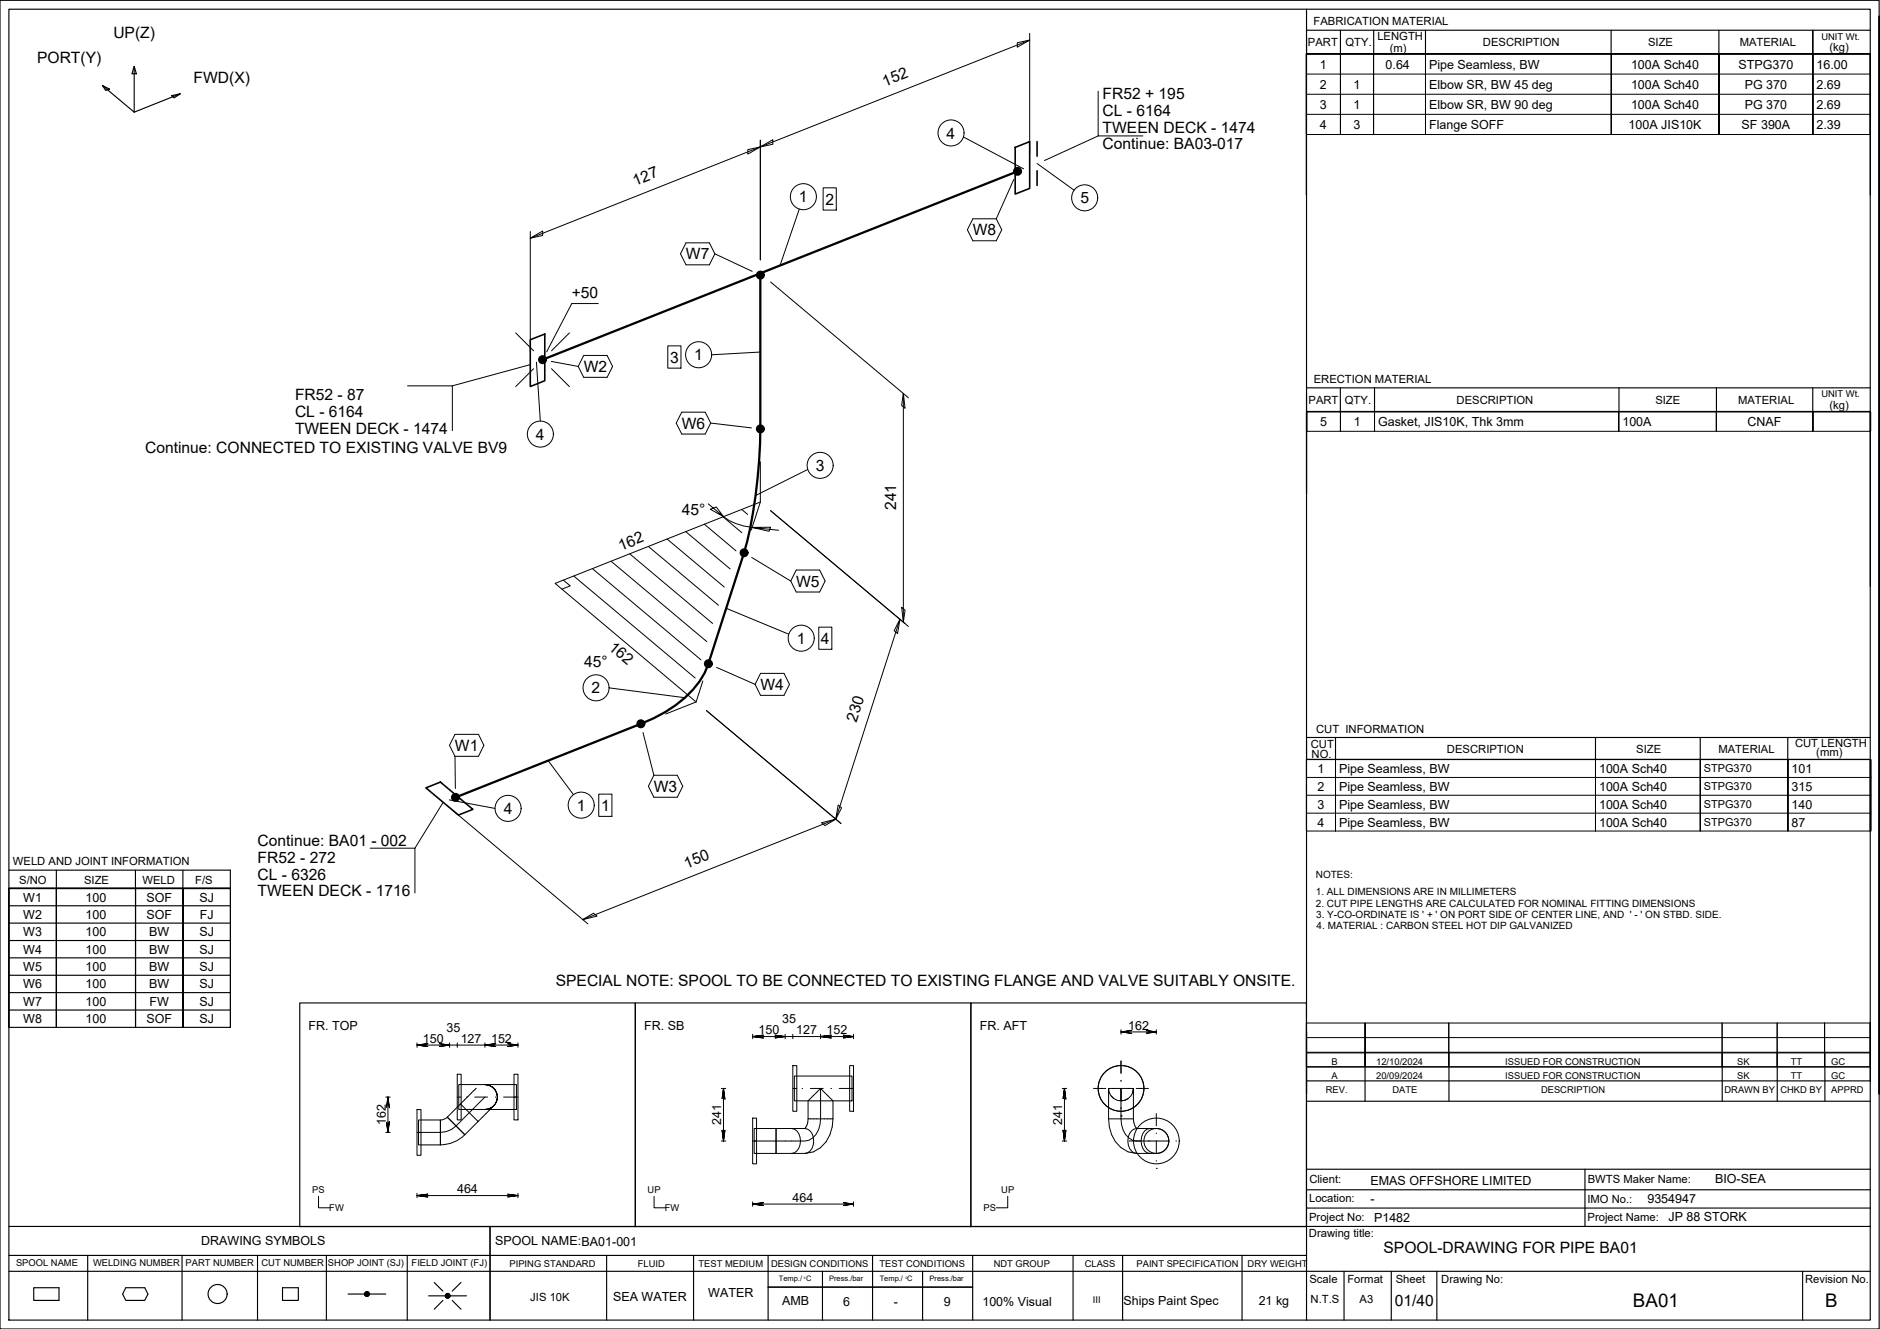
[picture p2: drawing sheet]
<svg xmlns="http://www.w3.org/2000/svg" width="420mm" height="297mm" viewBox="0 0 420 297" stroke-linecap="round" stroke-linejoin="round" font-family="sans-serif">
<g fill="none" stroke="#000" stroke-width=".22">
<path d="M227.4 9.6l2.7-.6-2.7 1.5zM230.1 9l-111.6 44.2M230.1 7.5v26.7M292 12.1h126v18h-126zM292 16.6h126M292 12.1v18M299.6 12.1v18v-18M307 12.1v18v-18M318.6 12.1v18v-18M360.1 12.1v18v-18M384.2 12.1v18v-18M405.2 12.1v18v-18"/>
<path d="M418 12.1v18M167.1 33.5l2.8-.7-2.8 1.6zM169.9 32.8l2.8-1.6v1zM169.9 31.3v26.8M215.3 30.6l13.5 7.1M231.8 36.5l8.3 6M245.4 20.4v10h10M245.4 30.4l-12 5.5M292 25.6h126M292 21.1h126M118.5 53.2l2.8-1.6v1zM118.5 51.7v26.8"/>
<path d="M153.3 54.3h5.2l1.3 2.4-1.3 2.5h-5.2l-1.2-2.5zM159.8 56.7l8.3 3.9M178.6 46.7l-4.3 12.6M184 42h2.9v5h-2.9zM217.4 48.9h5.3l1.2 2.5-1.2 2.4h-5.3l-1.2-2.4zM226.6 40.1l-3.9 8.8M115.3 74.4l4 4M127.3 74.4l-4 4M130.5 79.4h5.2l1.2 2.5-1.2 2.4h-5.2l-1.3-2.4zM133.7 67.8h-5.9l-5.6 10.8M149.2 77.3h3v5h-3zM169.9 78.7l-10.9 .6"/>
<path d="M172.2 63l30.8 25.9M91.1 86.2h10v10.1M118.5 81.5l-17.4 4.7M119.3 82.4l-4 4M119.9 80.9l.9 13.2M123.2 80.8l6 1.1M123.3 82.4l4 4M152.4 92.1h5.2l1.2 2.5-1.2 2.4h-5.2l-1.3-2.4zM158.8 94.6l9.1 1M201.9 87.9l.4 3.4-.8-.7zM201.9 87.9v51.2M292 92.1h126.1v4.3h-126.1z"/>
<path d="M292.1 92.1v4.3M299.6 92.1v4.3v-4.3M307.2 92.1v4.3v-4.3M361.8 92.1v4.3v-4.3M383.6 92.1v4.3v-4.3M405.2 92.1v4.3v-4.3M418 92.1v4.3M153.2 118.8l10 8.4M157.4 117.2l7.1 5.9M158.3 112.6l3.4 2.9-3-1.7 1.4-.5a8.5 8.5 0 0 0 6.1 4.3l5.7 1.2 .3-1-4.1 .1 5.9 .6M161.6 115.5l4.2 3.5M165.8 113.9l1.3 1.1"/>
<path d="M169.9 112.2l-45.8 18.2 31.5 26.5M169.9 103.2v9M169.9 112.2l-2 6.3M172.2 114.1l30.8 25.9M180.5 104.9l-11.6 5.9M125.9 129.7l1.5 1.2-1.8 .8M128.2 128.7l27.2 22.8M132.4 127.1l24.3 20.4M136.6 125.4l21.4 18M140.7 123.8l18.6 15.5M144.9 122.1l15.7 13.2M149.1 120.5l12.8 10.7"/>
<path d="M162.3 136l14 5.7M168 124.6l8.7 5.3M177.9 127.4h5.3l1.2 2.5-1.2 2.4h-5.3l-1.2-2.4zM201.1 138.4l-.5 3.2-.8-.6zM201.1 138.4l-14.3 44.7M201.5 135.7l.8 .7-.4 2.7zM136.1 153.7l17 2.2M155.6 156.9l-6.8 2.7M157.1 152.2l-1.5 4.7M157.9 158.8l30 25.3M160.1 149.2l8.7 3.8M170 150.5h5.2l1.2 2.5-1.2 2.4h-5.2l-1.2-2.4z"/>
<path d="M183 140.2h2.9v4.9h-2.9zM99 179.3l-6.3 10.3M100.4 178.8l10.2 1.9M101.7 164.1h5.2l1.2 2.5-1.2 2.4h-5.2l-1.2-2.4zM101.7 169l.1 7.2M122.5 170l5.7 7.6M133.8 177.5h3v5h-3zM143.7 163.7l2.4 9.6M146.1 173.3h5.3l1.2 2.4-1.2 2.5h-5.3l-1.2-2.5zM187.3 179.9l.8 .7-1.3 2.5zM292 169.8h126.2v15.9h-126.2zM292 169.8v15.9"/>
<path d="M292 177.7h126.2M292 173.8h126.2M298.5 169.8v15.9v-15.9M356.6 169.8v15.9v-15.9M380 169.8v15.9v-15.9M399.6 169.8v15.9v-15.9M418 169.8v15.9M82.7 189.6h10v10M101.3 181.3l30.1 25.2M183.6 183.9l3.2-.8-2.4 1.4zM186.8 183.1l-56.6 22.4M292 181.7h126.2"/>
<path d="M130.2 205.5l2.5-1.4 .7 .7zM93.2 233.6l2.4-.3-2.4 .3 2.4 .3-2.4-.3h7.3M93.2 233.1v1M98.1 233.3l2.4 .3-2.4 .3 2.4-.3zM100.5 233.6h7.9l2.4-.3-2.4 .3 2.4 .3-2.4-.3h7.4M100.5 233.1v1M102.2 233.1v1M108.4 233.1v1M113.3 233.3l2.5 .3-2.5 .3 2.5-.3zM115.8 233.1v1M168.2 231.7l2.4-.3-2.4 .3 2.4 .3-2.4-.3h7.3M168.2 231.2v1"/>
<path d="M173.1 231.4l2.4 .3-2.4 .3 2.4-.3zM175.5 231.7h7.9l2.4-.3-2.4 .3 2.4 .3-2.4-.3h7.4l-2.4-.3 2.4 .3-2.4 .3 2.4-.3M175.5 231.2v1M177.2 238.2h.9v10.2h-.9zM177.2 231.2v1M183.4 231.2v1M189.9 238.2h.9v10.2h-.9zM190.8 231.2v1M250.5 230.6l2.4 .4-2.4-.4 2.4-.3zM250.5 230.2v.9M250.5 237.1v2.8M250.5 230.6h7.9"/>
<path d="M256 230.3l2.4 .3-2.4 .4 2.4-.4zM258.4 230.2v.9M292 228.6h126v9.8h-126zM292 228.6v9.8M292 235.2h126M292 231.9h126M305.1 228.6v9.8v-9.8M323.8 228.6v9.8M384.9 228.6v9.8M397.2 228.6v9.8M407.8 228.6v9.8v-9.8M418 228.6v9.8"/>
<path d="M86.2 253.1h1M86.2 245.2h1M86.7 245.2l-.3 2.4 .3-2.4 .3 2.4zM86.7 245.2v7.9l.3-2.4-.3 2.4-.3-2.4 .3 2.4M93.2 248h.9v10.2h-.9zM93.5 250.3h4.9v5.6h-4.9zM98.4 250.3l.9-.1 .7-.5 3.9 3.9a7.7 7.7 0 0 1-5.5 2.3zM102.2 240.1h.9v10.2h-.9zM102.2 245.2h.9M102.5 242.4h12.9v5.6h-12.9zM102.9 246.7l3.9 4-2.9 2.9-3.9-3.9zM104.2 245.2h.2"/>
<path d="M106.1 245.2h2.9M106.4 243.2l-3.5 3.5M108.4 245.2l-6.5 6.5-1 .7-1.2 .5-1.3 .2h-5.2M108.4 242.4l.8 .2-.8-.2M109.2 247.8l-.8 .2 .8-.2M109.2 242.6l.8 .4-.8-.4M110 243l.6 .6-.6-.6M110 247.4l-.8 .4 .8-.4M110.3 247.2l-3.5 3.5M110.6 243.6l.4 .7-.4-.7M110.6 246.8l-.6 .6 .6-.6M110.7 245.2h.1"/>
<path d="M111 244.3l.2 .9-.2-.9M111 246l-.4 .8 .4-.8M111.2 245.2l-.2 .8 .2-.8M112.5 245.2h3.3M114.9 240.1h.9v10.2h-.9zM161.2 243.3h1M161.2 255h1M161.7 243.3l.3 2.4-.3-2.4-.3 2.4 .3-2.4v11.7l.3-2.4-.3 2.4-.3-2.4 .3 2.4M168.2 249.9h.9v10.2h-.9zM168.6 252.2h4.8v5.6h-4.8zM173.4 252.2h2.5a2.47 2.47 0 0 1 3 2.8 2.46 2.46 0 0 1-3 2.8h-2.5zM176.9 252.2h3"/>
<path d="M177.2 243.3h.9M177.5 243.3h.1M177.5 240.5h12.9v5.5h-12.9zM179.3 243.3h.1M179.9 252.2a2.75 2.75 0 0 1 1.9 3.7 2.18 2.18 0 0 1-1.9 1.9h-3M180.6 246l2.8-2.7 2.8 2.7v4.1h-5.6zM180.6 250.1a2.78 2.78 0 0 1-.8 2.2l.1-.1M181.1 243.3h2.9M183.4 243.3v6.8a4.5 4.5 0 0 1-3.5 4.9h-11.7M185.7 243.3h.1M186.2 250.1a7.9 7.9 0 0 1-4.4 7.4l-1.9 .3M187.6 243.3h3.2"/>
<path d="M237.4 243.3h1M237.4 255h1M237.9 243.3l-.3 2.4 .3-2.4 .3 2.4zM237.9 243.3v11.7l.3-2.4-.3 2.4-.3-2.4 .3 2.4M244.4 243.3h2.7M247.8 243.3a2.77 2.77 0 0 0 2.7 2.7 2.77 2.77 0 0 0 2.8-2.7v6.8h-5.5zM247.8 250.1a7.9 7.9 0 0 0 4.3 7.4l1.9 .3M247.8 243.3h5.5M248.3 244.9l.6 .6M250.5 243.3v6.8a5.1 5.1 0 0 0 2.6 4.8l.9 .1M250.5 249.4h.1M250.5 241.5v.1"/>
<path d="M252.2 245.5l-.8 .4-.9 .1M252.3 255h8.9M253.3 250.1a2.88 2.88 0 0 0 .8 2.2l-.1-.1M253.3 243.3l-.1 .8M253.9 243.3h2.8M255.8 252.8a3.2 3.2 0 0 1 2.6-.6 2.78 2.78 0 0 1 2.8 2.8 2.78 2.78 0 0 1-2.8 2.8h-1.4a2.75 2.75 0 0 1-1.9-3.6zM257 252.2h-3a2.75 2.75 0 0 0-1.8 3.7 2.18 2.18 0 0 0 1.8 1.9h3M258.4 248.9v2.7M258.4 253.2v.2M258.4 255v2.7M258.4 259.4v.1M262.8 255h.1"/>
<path d="M71.2 267.4v2.5h2.6M93.2 267.2l2.4-.3-2.4 .3 2.4 .3-2.4-.3h22.6M93.2 266.7v1M113.3 266.9l2.5 .3-2.5 .3 2.5-.3zM115.8 266.7v1M146.2 267.4v2.5h2.6M168.2 269.1l2.4-.3-2.4 .3 2.4 .3-2.4-.3h22.6M168.2 268.6v1M188.4 268.8l2.4 .3-2.4 .3 2.4-.3zM190.8 268.6v1M225.2 267.4v2.5h-2.5M258.4 261.1h.1"/>
<circle cx="212.5" cy="29.7" r="2.91"/>
<circle cx="179.5" cy="44" r="2.91"/>
<circle cx="242.4" cy="44.2" r="2.91"/>
<circle cx="156.1" cy="79.3" r="2.91"/>
<circle cx="120.8" cy="97" r="2.91"/>
<circle cx="183.3" cy="104" r="2.91"/>
<circle cx="133.2" cy="153.7" r="2.91"/>
<circle cx="179.1" cy="142.6" r="2.91"/>
<circle cx="129.9" cy="180" r="2.91"/>
<circle cx="113.5" cy="180.7" r="2.91"/>
<circle cx="250.5" cy="243.3" r="5.1"/>
<circle cx="258.4" cy="255" r="5.1"/>
<circle cx="258.4" cy="255" r="2.78"/>
</g>
<g fill="none" stroke="#000" stroke-width=".25">
<path d="M0 .1h420v296.9h-420zM2 2.1h416v292.9h-416zM22.9 19.1l1.5 .8-.8 .3zM22.9 19.1l7.1 6M30 14.8l.5 1.7h-1zM30 14.8v10.3M292 2.1v292.9M292 6.8h126M299.6 6.8v5.3M307 6.8v5.3M318.6 6.8v5.3M360.1 6.8v5.3"/>
<path d="M384.2 6.8v5.3M405.1 6.8v5.3v-5.3M418 12.1h-126v31.5v-31.5h126v31.5M420 3.6v240.9v-240.9M38.4 21.4l1.9-.4-1.4 .9zM40.3 21l-10.3 4.1M292 92v18.3v-18.3h126zM292 86.7h126M299.6 86.7v5.3M307.2 86.7v5.3M361.8 86.7v5.3M383.6 86.7v5.3"/>
<path d="M405.1 86.7v5.2M418 92.1v38.9M292 169.7l126 .1v15.9M292 164.8h126M298.5 164.8v4.9M356.6 164.8v4.9M380 164.8v4.9M399.5 164.8v4.9M2 198.6h49.5v31h-49.5zM2 198.6v31M2 194.5h49.5v4.1h-49.5M12.6 198.6v31v-31"/>
<path d="M12.6 194.5v4.1M30.3 194.5v4.1M30.3 198.6v31v-31M40.9 194.5v4.1M40.9 198.6v31v-31M51.5 198.6h-49.5h49.5M51.5 198.6v31M2 218h49.5M2 214.1h49.5M2 210.2h49.5M2 206.3h49.5M2 202.4h49.5"/>
<path d="M2 225.7h49.5M2 221.9h49.5M67 224.2h75v50h-75zM142 224.2h75v50h-75zM217 224.2h75v50h-75zM292 230.6v13.9v-13.9M292 238.4h126M292 235.3h126M305.1 235.3v10.8M323.8 235.3v10.8M384.9 235.3v10.8M397.2 235.3v10.8"/>
<path d="M407.8 235.3v10.8M418 228.5v13.1M292 246.1h126M292 241.6h126M2 274.1h416M109.5 274.1v20.9M292 261.3h126M292 270h126M292 265.9h126M354.2 261.3v12.8M2 284.1h416M2 280.6h290"/>
<path d="M7.5 287.8h5.7v2.8h-5.7zM19.6 280.6v14.4M28.1 287.8h4.2l.8 1.4-.8 1.4h-4.2l-.7-1.4zM40.7 280.6v14.4M57.6 280.6v14.4M63.1 287.8h3.6v2.8h-3.6zM72.9 280.6v14.4M77.8 289.2h3.7M81.7 288.8l-.1 .2M81.9 288.7l-.4 .4M82 288.7l-.5 .6M82.1 288.7l-.6 .7"/>
<path d="M82.2 288.8l-.7 .6M82.3 288.8l-.7 .7M82.3 288.8l-.7 .8M82.4 288.9l-.7 .7M82.4 289l-.7 .7M82.5 289l-.7 .7M82.5 289.5l-.3 .2M82.5 289.1l-.6 .6M82.5 289.2l-.5 .5M82.5 289.3l-.4 .4M82.5 289.2h3.7M91 280.6v14.4"/>
<path d="M95.8 289.6h3.7M97 286.6l2 2M99 290.7l-2 1.9M99.9 289.1l-.3 .3M100 289.1l-.5 .5M100.1 289.1l-.6 .6M100.2 289.1l-.7 .7M100.2 289.2l-.6 .6M100.3 289.2l-.7 .7M100.4 289.2l-.7 .8M100.4 289.3l-.7 .7M100.5 289.4l-.7 .7"/>
<path d="M100.5 289.9l-.1 .1M100.5 289.5l-.6 .6M100.5 289.7l-.4 .4M100.6 289.6h3.6M100.6 289.6l-.6 .5M101.1 290.7l1.9 1.9M103 286.6l-1.9 2M135.6 280.6v14.4M155 280.6v14.4M171.7 287.7h45.7M171.7 280.6v14.4M183.8 284.1v10.9"/>
<path d="M195 280.6v14.4M206.2 284.1v10.9M217.4 280.6v14.4M239.8 280.6v14.4M250.9 280.7v14.3M277.6 280.6v14.4M300.4 284.1v10.9M310.9 284.1v10.9M321.1 284.1v10.9M402.9 284.1v10.9"/>
<circle cx="48.6" cy="289.2" r="2.13"/>
<circle cx="82" cy="289.2" r=".54"/>
<circle cx="100" cy="289.6" r=".54"/>
</g>
<path d="M226.9 32.9l3.2-1.2v10.4l-3.2 1.3zM231.8 31.7v3.2M231.8 38.2v3.3M118.5 75.9l3.3-1.2v10.4l-3.3 1.3zM95.2 176.1l3.2-1.3 7.3 6.1-3.3 1.3z" fill="none" stroke="#000" stroke-width=".36"/>
<g fill="none" stroke="#000" stroke-width=".51">
<path d="M227.4 38.3l-106.2 42.1M169.9 61.5v34.4a109.4 109.4 0 0 1-3.6 27.7l-8 24.8a20.8 20.8 0 0 1-9.6 10.8l-2.7 1.4-2.8 1.2-41.4 16.4"/>
<circle cx="227.4" cy="38.3" r=".75"/>
<circle cx="227.4" cy="38.3" r=".37"/>
<circle cx="169.9" cy="61.5" r=".75"/>
<circle cx="169.9" cy="61.5" r=".37"/>
<circle cx="121.3" cy="80.4" r=".75"/>
<circle cx="121.3" cy="80.4" r=".37"/>
<circle cx="169.9" cy="95.9" r=".75"/>
<circle cx="169.9" cy="95.9" r=".37"/>
<circle cx="166.3" cy="123.5" r=".75"/>
<circle cx="166.3" cy="123.5" r=".37"/>
<circle cx="158.3" cy="148.4" r=".75"/>
<circle cx="158.3" cy="148.4" r=".37"/>
<circle cx="101.8" cy="178.2" r=".75"/>
<circle cx="101.8" cy="178.2" r=".37"/>
<circle cx="143.2" cy="161.8" r=".75"/>
<circle cx="143.2" cy="161.8" r=".37"/>
</g>
<g fill="none" stroke="#fff" stroke-width=".22">
<path d="M209.4 26.6v6.2M176.4 40.9v6.2M183.8 41.8v5.3M239.3 41.1v6.2M149 77.1v5.4M153 76.2v6.2M117.6 93.9v6.2M180.1 100.9v6.2M175.9 139.5v6.3M182.8 140v5.3M130.1 150.6v6.3M130.4 145.6v4.4"/>
<path d="M110.4 177.6v6.2M126.8 176.9v6.2M133.6 177.3v5.4"/>
</g>
<g fill="#fff" stroke="#fff" stroke-width=".22">
<path d="M136.3 150.6l-6.2 6.3h6.2zM130.1 150.6h6.2l-6.2 6.3z"/>
<path d="M123.9 93.9l-6.3 6.2h6.3zM117.6 93.9h6.3l-6.3 6.2z"/>
<path d="M176.4 47.1h6.2v-6.2zM176.4 40.9h6.2l-6.2 6.2z"/>
<path d="M215.7 26.6l-6.3 6.2h6.3zM209.4 26.6h6.3l-6.3 6.2z"/>
<path d="M245.5 41.1l-6.2 6.2h6.2zM239.3 41.1h6.2l-6.2 6.2z"/>
<path d="M153 82.4h6.2v-6.2zM153 76.2h6.2l-6.2 6.2z"/>
<path d="M180.1 107.1h6.3v-6.2zM180.1 100.9h6.3l-6.3 6.2z"/>
<path d="M175.9 145.8h6.3v-6.3zM175.9 139.5h6.3l-6.3 6.3z"/>
<path d="M133 176.9l-6.2 6.2h6.2zM126.8 176.9h6.2l-6.2 6.2z"/>
<path d="M116.7 177.6l-6.3 6.2h6.3zM110.4 177.6h6.3l-6.3 6.2z"/>
<path d="M187.1 41.8l-3.3 5.3h3.3zM183.8 41.8h3.3l-3.3 5.3z"/>
<path d="M152.4 77.1l-3.4 5.4h3.4zM149 77.1h3.4l-3.4 5.4z"/>
<path d="M186.1 140l-3.3 5.3h3.3zM182.8 140h3.3l-3.3 5.3z"/>
<path d="M136.9 177.3l-3.3 5.4h3.3zM133.6 177.3h3.3l-3.3 5.4z"/>
<path d="M130.4 150h5.6v-4.4zM130.4 145.6h5.6l-5.6 4.4z"/>
</g>
<g font-size="4.2">
<text x="365" y="292.1">BA01</text>
<text x="407.9" y="292.1">B</text>
</g>
<g font-size="3.5">
<text x="25.3" y="8.5">UP(Z)</text>
<text x="8.3" y="14.1">PORT(Y)</text>
<text x="43.3" y="18.5">FWD(X)</text>
<text x="197.8" y="19.4" transform="rotate(-22 197.8 19.4)">152</text>
<text x="246.4" y="22.1">FR52 + 195</text>
<text x="246.4" y="29.6">TWEEN DECK - 1474</text>
<text x="246.4" y="25.9">CL - 6164</text>
<text x="211.6" y="31">4</text>
<text x="246.4" y="33.4">Continue: BA03-017</text>
<text x="142" y="41.5" transform="rotate(-22 142 41.5)">127</text>
<text x="178.6" y="45.2">1</text>
<text x="184.5" y="45.7">2</text>
<text x="241.4" y="45.5">5</text>
<text x="217.4" y="52.6">W8</text>
<text x="153.3" y="58">W7</text>
<text x="127.8" y="66.7">+50</text>
<text x="130.5" y="83.1">W2</text>
<text x="149.8" y="81.1">3</text>
<text x="155.2" y="80.5">1</text>
<text x="65.9" y="89.5">FR52 - 87</text>
<text x="65.9" y="93.2">CL - 6164</text>
<text x="152.4" y="95.8">W6</text>
<text x="32.4" y="101.3">Continue: CONNECTED TO EXISTING VALVE BV9</text>
<text x="65.9" y="97">TWEEN DECK - 1474</text>
<text x="119.8" y="98.3">4</text>
<text x="182.3" y="105.3">3</text>
<text x="200.3" y="114" transform="rotate(-90 200.3 114)">241</text>
<text x="152.4" y="115.2">45°</text>
<text x="138.7" y="123.1" transform="rotate(-22 138.7 123.1)">162</text>
<text x="177.9" y="131.1">W5</text>
<text x="178.1" y="143.9">1</text>
<text x="183.5" y="143.9">4</text>
<text x="130.6" y="149">45°</text>
<text x="135.8" y="145" transform="rotate(40 135.8 145)">162</text>
<text x="132.2" y="155">2</text>
<text x="170" y="154.2">W4</text>
<text x="191.4" y="161.5" transform="rotate(-72 191.4 161.5)">230</text>
<text x="101.7" y="167.8">W1</text>
<text x="146.1" y="177">W3</text>
<text x="112.6" y="181.9">4</text>
<text x="128.9" y="181.2">1</text>
<text x="134.3" y="181.2">1</text>
<text x="57.6" y="189.1">Continue: BA01 - 002</text>
<text x="57.6" y="192.8">FR52 - 272</text>
<text x="57.6" y="196.6">CL - 6326</text>
<text x="153.4" y="194.1" transform="rotate(-22 153.4 194.1)">150</text>
<text x="57.6" y="200.3">TWEEN DECK - 1716</text>
<text x="124.2" y="220.4">SPECIAL NOTE: SPOOL TO BE CONNECTED TO EXISTING FLANGE AND VALVE SUITABLY ONSITE.</text>
<text x="309.2" y="280.1">SPOOL-DRAWING FOR PIPE BA01</text>
<text x="311.7" y="291.8">01/40</text>
</g>
<g font-size="2.8">
<text x="295" y="15.3">1</text>
<text x="309.7" y="15.3">0.64</text>
<text x="319.4" y="15.3">Pipe Seamless, BW</text>
<text x="364.5" y="15.3">100A Sch40</text>
<text x="388.5" y="15.3">STPG370</text>
<text x="406" y="15.3">16.00</text>
<text x="295" y="19.8">2</text>
<text x="302.5" y="19.8">1</text>
<text x="319.4" y="19.8">Elbow SR, BW 45 deg</text>
<text x="364.5" y="19.8">100A Sch40</text>
<text x="389.9" y="19.8">PG 370</text>
<text x="406" y="19.8">2.69</text>
<text x="295" y="24.3">3</text>
<text x="295" y="28.8">4</text>
<text x="302.5" y="24.3">1</text>
<text x="302.5" y="28.8">3</text>
<text x="319.4" y="24.3">Elbow SR, BW 90 deg</text>
<text x="319.4" y="28.8">Flange SOFF</text>
<text x="364" y="28.8">100A JIS10K</text>
<text x="364.5" y="24.3">100A Sch40</text>
<text x="389.2" y="28.8">SF 390A</text>
<text x="389.9" y="24.3">PG 370</text>
<text x="406" y="24.3">2.69</text>
<text x="406" y="28.8">2.39</text>
<text x="295.1" y="95.2">5</text>
<text x="302.6" y="95.2">1</text>
<text x="308" y="95.2">Gasket, JIS10K, Thk 3mm</text>
<text x="362.6" y="95.2">100A</text>
<text x="390.6" y="95.2">CNAF</text>
<text x="294.4" y="172.7">1</text>
<text x="299.3" y="172.7">Pipe Seamless, BW</text>
<text x="357.4" y="172.7">100A Sch40</text>
<text x="400.4" y="172.7">101</text>
<text x="294.4" y="176.7">2</text>
<text x="299.3" y="176.7">Pipe Seamless, BW</text>
<text x="357.4" y="176.7">100A Sch40</text>
<text x="400.4" y="176.7">315</text>
<text x="294.4" y="180.7">3</text>
<text x="294.4" y="184.7">4</text>
<text x="299.3" y="180.7">Pipe Seamless, BW</text>
<text x="299.3" y="184.7">Pipe Seamless, BW</text>
<text x="357.4" y="180.7">100A Sch40</text>
<text x="357.4" y="184.7">100A Sch40</text>
<text x="400.4" y="180.7">140</text>
<text x="400.4" y="184.7">87</text>
<text x="5.2" y="201.5">W1</text>
<text x="19.1" y="201.5">100</text>
<text x="32.7" y="201.5">SOF</text>
<text x="44.6" y="201.5">SJ</text>
<text x="5.2" y="205.4">W2</text>
<text x="5.2" y="209.3">W3</text>
<text x="19.1" y="205.4">100</text>
<text x="19.1" y="209.3">100</text>
<text x="32.7" y="205.4">SOF</text>
<text x="33.3" y="209.3">BW</text>
<text x="44.6" y="209.3">SJ</text>
<text x="44.6" y="205.4">FJ</text>
<text x="5.2" y="213.2">W4</text>
<text x="19.1" y="213.2">100</text>
<text x="33.3" y="213.2">BW</text>
<text x="44.6" y="213.2">SJ</text>
<text x="5.2" y="217">W5</text>
<text x="5.2" y="220.9">W6</text>
<text x="19.1" y="217">100</text>
<text x="19.1" y="220.9">100</text>
<text x="33.3" y="217">BW</text>
<text x="33.3" y="220.9">BW</text>
<text x="44.6" y="217">SJ</text>
<text x="44.6" y="220.9">SJ</text>
<text x="5.2" y="224.8">W7</text>
<text x="19.1" y="224.8">100</text>
<text x="33.4" y="224.8">FW</text>
<text x="44.6" y="224.8">SJ</text>
<text x="5.2" y="228.7">W8</text>
<text x="19.1" y="228.7">100</text>
<text x="32.7" y="228.7">SOF</text>
<text x="44.6" y="228.7">SJ</text>
<text x="69" y="230.2">FR. TOP</text>
<text x="94.5" y="233.1">150</text>
<text x="99.8" y="230.6">35</text>
<text x="103" y="233.1">127</text>
<text x="109.7" y="233.1">152</text>
<text x="144" y="230.2">FR. SB</text>
<text x="169.5" y="231.2">150</text>
<text x="174.8" y="228.7">35</text>
<text x="178" y="231.2">127</text>
<text x="184.7" y="231.2">152</text>
<text x="219" y="230.2">FR. AFT</text>
<text x="252.2" y="230.2">162</text>
<text x="86.2" y="251.5" transform="rotate(-90 86.2 251.5)">162</text>
<text x="161.2" y="251.5" transform="rotate(-90 161.2 251.5)">241</text>
<text x="237.4" y="251.5" transform="rotate(-90 237.4 251.5)">241</text>
<text x="102.2" y="266.7">464</text>
<text x="177.1" y="268.6">464</text>
<text x="306.3" y="265">EMAS OFFSHORE LIMITED</text>
<text x="306.3" y="268.8">-</text>
<text x="368.2" y="268.9">9354947</text>
<text x="383.3" y="264.4">BIO-SEA</text>
<text x="307.1" y="273.1">P1482</text>
<text x="372.9" y="273">JP 88 STORK</text>
<text x="45" y="278.2">DRAWING SYMBOLS</text>
<text x="110.6" y="278.3">SPOOL NAME:BA01-001</text>
<text x="137" y="290.8">SEA WATER</text>
<text x="158.3" y="290">WATER</text>
<text x="174.8" y="291.7">AMB</text>
<text x="188.5" y="291.9">6</text>
<text x="199.7" y="291.9">-</text>
<text x="210.9" y="291.8">9</text>
<text x="219.6" y="291.9">100% Visual</text>
<text x="251.1" y="291.7">Ships Paint Spec</text>
<text x="281.3" y="291.7">21 kg</text>
</g>
<g font-size="2.5">
<text x="293.6" y="5.7">FABRICATION MATERIAL</text>
<text x="292.3" y="10.3">PART</text>
<text x="300.7" y="10.3">QTY.</text>
<text x="307.8" y="8.9">LENGTH</text>
<text x="310.6" y="11.5">(m)</text>
<text x="331.4" y="10.3">DESCRIPTION</text>
<text x="368.3" y="10.3">SIZE</text>
<text x="388.8" y="10.3">MATERIAL</text>
<text x="408.9" y="11.4">(kg)</text>
<text x="293.6" y="85.7">ERECTION MATERIAL</text>
<text x="292.4" y="90.2">PART</text>
<text x="300.6" y="90.2">QTY.</text>
<text x="325.5" y="90.2">DESCRIPTION</text>
<text x="370" y="90.2">SIZE</text>
<text x="388.4" y="90.2">MATERIAL</text>
<text x="408.9" y="91.3">(kg)</text>
<text x="292.9" y="167.2">CUT</text>
<text x="294.1" y="163.9">CUT INFORMATION</text>
<text x="401.2" y="167">CUT LENGTH</text>
<text x="293.1" y="169.4">NO.</text>
<text x="323.4" y="168.3">DESCRIPTION</text>
<text x="365.7" y="168.3">SIZE</text>
<text x="384" y="168.3">MATERIAL</text>
<text x="405.9" y="169">(mm)</text>
<text x="2.9" y="193.4">WELD AND JOINT INFORMATION</text>
<text x="4.3" y="197.5">S/NO</text>
<text x="18.8" y="197.5">SIZE</text>
<text x="31.9" y="197.5">WELD</text>
<text x="43.6" y="197.5">F/S</text>
<text x="292.6" y="268.6">Location:</text>
<text x="292.6" y="264.5">Client:</text>
<text x="354.8" y="268.9">IMO No.:</text>
<text x="354.9" y="264.3">BWTS Maker Name:</text>
<text x="292.6" y="272.8">Project No:</text>
<text x="354.8" y="272.8">Project Name:</text>
<text x="292.5" y="276.4">Drawing title:</text>
<text x="292.7" y="286.7">Scale</text>
<text x="301.1" y="286.7">Format</text>
<text x="311.9" y="286.7">Sheet</text>
<text x="322.1" y="286.7">Drawing No:</text>
<text x="403.4" y="286.7">Revision No.</text>
<text x="118.5" y="290.8">JIS 10K</text>
<text x="292.9" y="291.3">N.T.S</text>
<text x="303.9" y="291.3">A3</text>
</g>
<g font-size="2.4">
<text x="380.8" y="172.6">STPG370</text>
<text x="380.8" y="176.6">STPG370</text>
<text x="380.8" y="180.6">STPG370</text>
<text x="380.8" y="184.6">STPG370</text>
</g>
<g font-size="2.2">
<text x="294.1" y="196.3">NOTES:</text>
<text x="294.1" y="200">1. ALL DIMENSIONS ARE IN MILLIMETERS</text>
<text x="294.1" y="202.7">2. CUT PIPE LENGTHS ARE CALCULATED FOR NOMINAL FITTING DIMENSIONS</text>
<text x="294.2" y="205.1">3. Y-CO-ORDINATE IS ' + ' ON PORT SIDE OF CENTER LINE, AND ' - ' ON STBD. SIDE.</text>
<text x="294.3" y="207.7">4. MATERIAL : CARBON STEEL HOT DIP GALVANIZED</text>
</g>
<g font-size="2.1">
<text x="407.1" y="8.9">UNIT Wt.</text>
<text x="407.1" y="88.8">UNIT Wt.</text>
<text x="297.6" y="238.1">B</text>
<text x="307.6" y="238.1">12/10/2024</text>
<text x="336.4" y="238.1">ISSUED FOR CONSTRUCTION</text>
<text x="388.3" y="238.1">SK</text>
<text x="400.2" y="238.1">TT</text>
<text x="409.3" y="238.1">GC</text>
<text x="296.3" y="244.4">REV.</text>
<text x="297.6" y="241.2">A</text>
<text x="307.6" y="241.2">20/09/2024</text>
<text x="311.2" y="244.4">DATE</text>
<text x="336.4" y="241.2">ISSUED FOR CONSTRUCTION</text>
<text x="344.4" y="244.4">DESCRIPTION</text>
<text x="385.4" y="244.4">DRAWN BY</text>
<text x="388.3" y="241.2">SK</text>
<text x="397.9" y="244.4">CHKD BY</text>
<text x="400.2" y="241.2">TT</text>
<text x="409.3" y="244.4">APPRD</text>
<text x="409.3" y="241.2">GC</text>
<text x="69.8" y="266.7">PS</text>
<text x="144.7" y="266.7">UP</text>
<text x="223.8" y="266.7">UP</text>
<text x="73.6" y="270.7">FW</text>
<text x="148.6" y="270.7">FW</text>
<text x="219.8" y="270.7">PS</text>
<text x="3.6" y="283">SPOOL NAME</text>
<text x="20.8" y="282.9">WELDING NUMBER</text>
<text x="41.5" y="282.9">PART NUMBER</text>
<text x="58.4" y="282.9">CUT NUMBER</text>
<text x="73.3" y="282.9">SHOP JOINT (SJ)</text>
<text x="92" y="283">FIELD JOINT (FJ)</text>
<text x="113.9" y="283.1">PIPING STANDARD</text>
<text x="142.6" y="283.1">FLUID</text>
<text x="156.1" y="283.1">TEST MEDIUM</text>
<text x="172.3" y="283.1">DESIGN CONDITIONS</text>
<text x="196.6" y="283.1">TEST CONDITIONS</text>
<text x="222.1" y="283.1">NDT GROUP</text>
<text x="242.4" y="283.1">CLASS</text>
<text x="254" y="283.1">PAINT SPECIFICATION</text>
<text x="278.8" y="283.1">DRY WEIGHT</text>
<text x="244.2" y="291.3">III</text>
</g>
<g font-size="1.7">
<text x="174.1" y="286.4">Temp./ C</text>
<text x="185.3" y="286.4">Press./bar</text>
<text x="196.6" y="286.4">Temp./ C</text>
<text x="207.8" y="286.4">Press./bar</text>
</g>
<g font-size=".7">
<text x="179.7" y="285.8">0</text>
<text x="202.4" y="285.8">0</text>
</g>
</svg>
